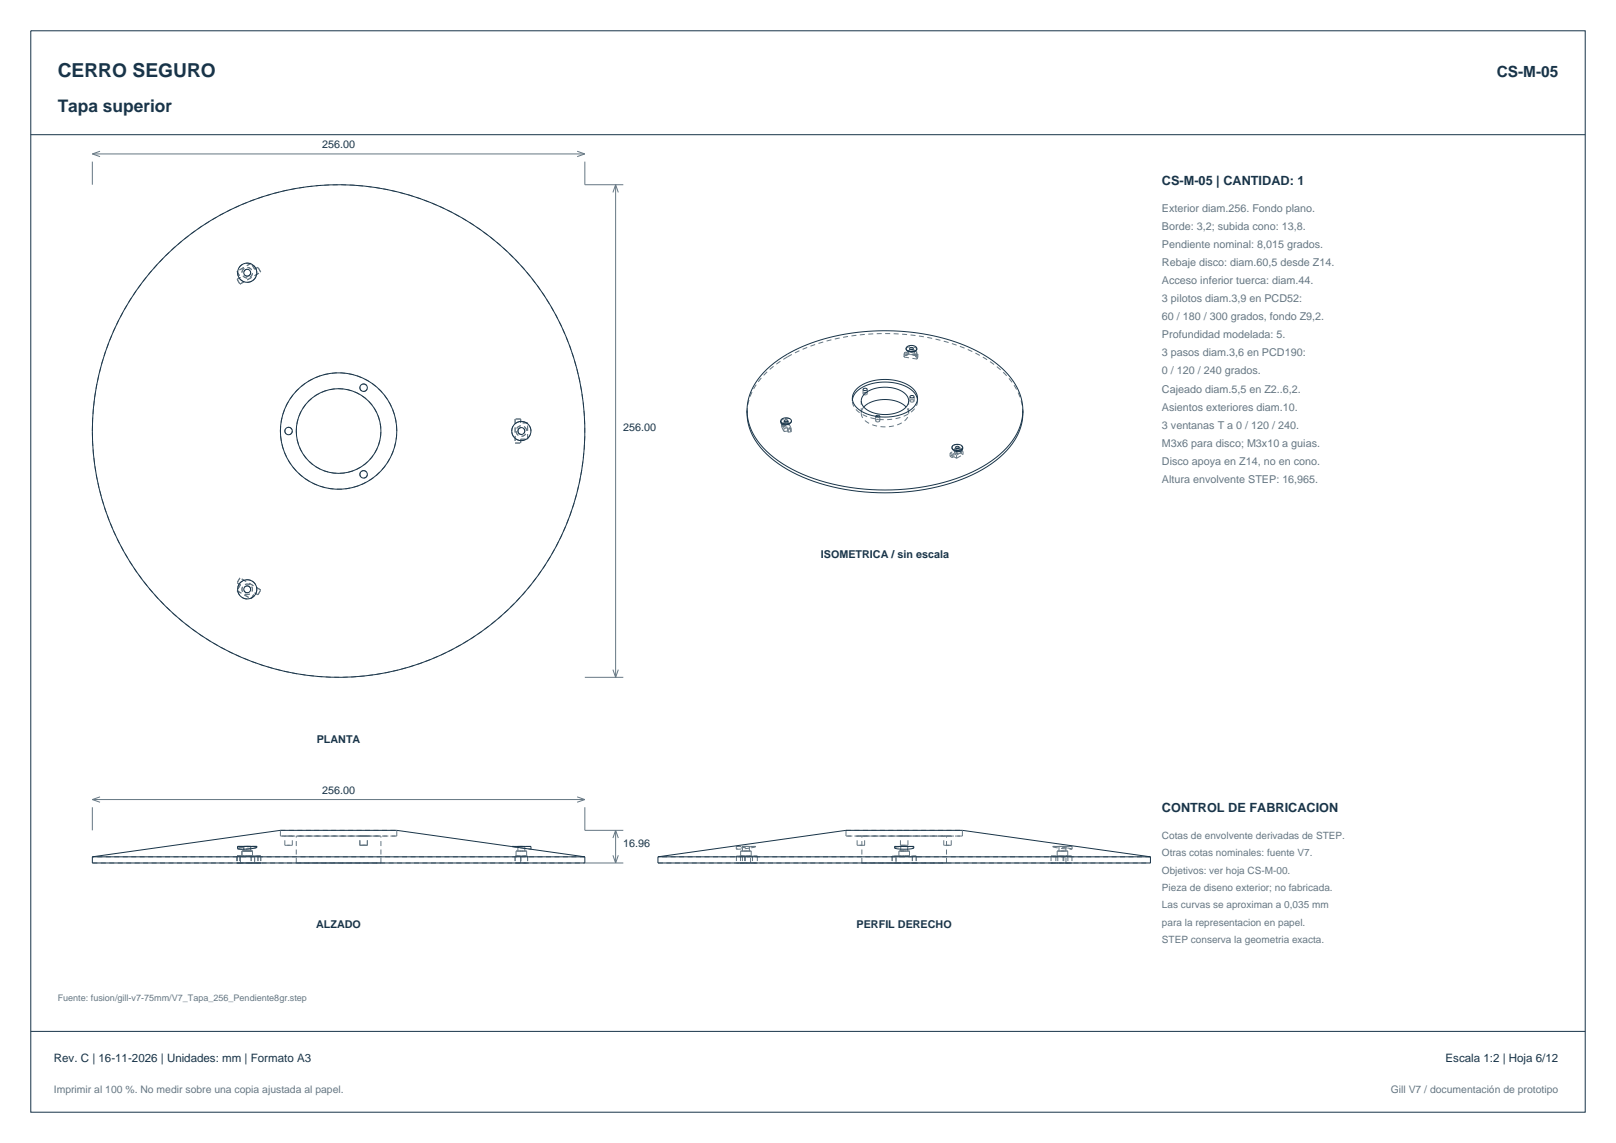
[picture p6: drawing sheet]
<svg xmlns="http://www.w3.org/2000/svg" width="420mm" height="297mm" viewBox="0 0 420 297" stroke-linecap="round" stroke-linejoin="round" font-family="sans-serif">
<g fill="none" stroke="#183449" stroke-width=".26">
<path d="M8 8h404v281h-404zM8 35h404M235.5 90.6a1.62 1.62 0 0 1 2.8 0M235.5 90.6a1.04 1.04 0 0 0 1 .7M235.5 90.6a.88 .88 0 0 0 1 .8M236.4 90.5a.5 .5 0 0 1 .6-.3 .5 .5 0 0 1 .3 .5 .53 .53 0 0 1-.5 .2 .53 .53 0 0 1-.4-.4zM236.7 90.8h.4M238.3 90.6a1.41 1.41 0 0 1-1.8 .7M238.3 90.6a1.07 1.07 0 0 1-1.5 .8h-.3M194.2 106.6a15 15 0 0 1 6-11.5 43.8 43.8 0 0 1 24.1-8.9 54 54 0 0 1 31.4 6 19.2 19.2 0 0 1 9.9 12.2l.2 2.2M194.2 106.6a15 15 0 0 0 6 11.5 43.6 43.6 0 0 0 24.5 9 54.4 54.4 0 0 0 30.6-5.8 20.3 20.3 0 0 0 9.9-10.6l.5-2 .1-2.1M194.2 106.6a14.9 14.9 0 0 0 6 12.3 43.6 43.6 0 0 0 24.5 8.9 54.4 54.4 0 0 0 30.6-5.8 20.3 20.3 0 0 0 9.9-10.6l.5-2.5 .1-2.3"/>
<path d="M202.9 109.4a1.62 1.62 0 0 1 2.8 0M202.9 109.4a1.62 1.62 0 0 0 2.8 0M202.9 109.4a1.29 1.29 0 0 0 .8 1 1.29 1.29 0 0 0 1.4-.2l.5-.5 .1-.3M203.8 109.3a.44 .44 0 0 1 .6-.3 .44 .44 0 0 1 .3 .6h-.6zM204.1 109.6h.4M221.6 103.8a5.9 5.9 0 0 1 4.9-4.1 12.1 12.1 0 0 1 10.9 2.1l.7 1 .3 1M222.5 101.2a12.2 12.2 0 0 1 11.9-1.9 5 5 0 0 1 4.1 4.4 4.8 4.8 0 0 1-3.8 3.9 12.7 12.7 0 0 1-11.7-1.4 3.2 3.2 0 0 1-.5-5zM224.3 101.1a.56 .56 0 0 1 .6-.2 .56 .56 0 0 1 .5 .4 .56 .56 0 0 1-.6 .2 .56 .56 0 0 1-.5-.4zM224.5 105.8a8.7 8.7 0 0 1 11 0M224.6 102.5a8.7 8.7 0 0 1 11 .1 2.54 2.54 0 0 1-1.2 4.1 9.1 9.1 0 0 1-9.8-.9 2.3 2.3 0 0 1 0-3.3zM227.6 108.2a.59 .59 0 0 1 .6-.3 .59 .59 0 0 1 .4 .4M236.5 103a.57 .57 0 0 1 .6-.3 .57 .57 0 0 1 .4 .5 .57 .57 0 0 1-.5 .2 .57 .57 0 0 1-.5-.4z"/>
<path d="M247.4 116.3a1.61 1.61 0 0 1 2.8 0M247.4 116.3a1.62 1.62 0 0 0 2.8 0M247.4 116.3h.1M248.3 116.1l.3-.1a.38 .38 0 0 1 .5 0 .38 .38 0 0 1 .1 .5h-.6zM248.6 116.5h.4M250.2 116.3a1.39 1.39 0 0 1-1 1.1 1.39 1.39 0 0 1-1.4-.4l-.4-.7M61.8 219.9h5v.2a10.6 10.6 0 0 1-5 .4zM133 219.9h5v.8M133 220l5 .7M133 220l-29.9-4.2h-30.2l-48.9 6.8M133 219.9v.1M232.5 219.9h5v.4a9.3 9.3 0 0 1-5 0z"/>
<path d="M24 222.6h128M24 222.6v1.6h128v-1.6M66.5 220.3h-.1M138 220.7l14 1.9M171 222.6l48.9-6.8h30.2l48.9 6.8M171 222.6h128M171 222.6v1.6h128v-1.6M8 268h404"/>
<circle cx="64.3" cy="70.9" r=".9"/>
<circle cx="64.3" cy="70.9" r="2.5"/>
<circle cx="75" cy="112" r=".97"/>
<circle cx="88" cy="112" r="15.1"/>
<circle cx="88" cy="112" r="11"/>
<circle cx="88" cy="112" r="64"/>
<circle cx="94.5" cy="100.7" r=".97"/>
<circle cx="135.5" cy="112" r=".9"/>
<circle cx="135.5" cy="112" r="2.5"/>
<circle cx="94.5" cy="123.3" r=".98"/>
<circle cx="64.2" cy="153.1" r=".9"/>
<circle cx="64.3" cy="153.1" r="2.5"/>
</g>
<g fill="none" stroke="#667782" stroke-width=".26" stroke-dasharray="1.3 .9" stroke-linecap="butt">
<path d="M61.6 70.5l.9 1.6M61.6 72.6l.8 1.2M62.4 73.8l5.4-3.1M62.5 72.1l-.9 .5M64.7 71.6a.9 .9 0 0 0 .1-1.5 .9 .9 0 0 0-1.4 .5 .9 .9 0 0 0 1 1.2l.3-.2M64.9 72.1a1.37 1.37 0 0 0 .2-2.3 1.37 1.37 0 0 0-2.2 .8 1.37 1.37 0 0 0 1.6 1.6l.4-.1M65.3 68.4l-3.7 2.1M65.5 73a2.5 2.5 0 0 1-3.4-.9 2.5 2.5 0 0 1 1-3.4 2.5 2.5 0 0 1 3.4 1M66.2 70l-.9-1.6M66.5 69.7a2.5 2.5 0 0 1-1 3.3M67 69.5l-.8 .5M67.8 70.7l-.8-1.2"/>
<path d="M204.7 92.7a55.4 55.4 0 0 1 35.3-5.2 39.3 39.3 0 0 1 21.2 9.7 14.6 14.6 0 0 1 4.6 10.2M235 92v.8M235 92.8l3.3 .5M235 92l3.3 .5M235.2 91.5v.8M235.2 92.3l-.2 .5M235.2 91.5l-.2 .5M235.5 90.7a1.82 1.82 0 0 1 2.8 .1M235.7 91.6v.8M235.7 92.4l-.5-.1M235.7 91.6l-.5-.1M236 91.8l-.3 .6"/>
<path d="M236 91v.8M236 91l-.3 .6M236.1 91.1l.6 .4M236.1 91.7l.6 .4M236.1 91.7v-.6M236.4 91.1l.4 .3M236.4 91.1v-.5M236.7 91.5a.78 .78 0 0 0 1-.4M236.7 92.1a.78 .78 0 0 0 1-.4M236.7 90.8l-.3 .3M236.8 91.4l.4-.1 .2-.2M237.4 91.1l-.3-.3"/>
<path d="M237.4 91.1v-.5M237.7 91.1a.89 .89 0 0 0-1.6 0M237.7 91.7a.89 .89 0 0 0-1.6 0M237.7 91.7v-.6M238 92.8l.3-.6M238 92.8v-.9M238 91.9l.3-.5M238.3 91.4v.8M238.3 92.2l-2.3-.4M238.3 91.4l-2.3-.4M238.3 92.5v.8M238.3 92.5l.2-.5"/>
<path d="M238.3 93.3l.2-.5M238.5 92l-.5-.1M238.5 92v.8M238.5 92.8h-.5M24 112a64 64 0 0 1 94.3-56.4 64 64 0 0 1 5.1 109.7 64 64 0 0 1-99.1-47.4l-.3-5.9M72.9 112a15.1 15.1 0 0 1 22.2-13.3 15.1 15.1 0 0 1 1.3 25.9 15.1 15.1 0 0 1-23.5-11.2v-1.4M76 112a.98 .98 0 0 1-1.4 .9 .98 .98 0 0 1-.3-1.6 .98 .98 0 0 1 1.6 .3l.1 .4M77 112a11 11 0 0 0 16.1 9.7 11 11 0 0 0 1.1-18.8 11 11 0 0 0-17.1 7.9l-.1 1.2M94 101.6a.98 .98 0 0 1-.1-1.6 .98 .98 0 0 1 1.5 .5 .98 .98 0 0 1-1 1.2l-.4-.1M133 112a2.5 2.5 0 0 1 2.5-2.5 2.5 2.5 0 0 1 2.5 2.6 2.5 2.5 0 0 1-2.6 2.4M133.9 108.9v6.2M133.9 115.1h1.4"/>
<path d="M134.1 112a1.38 1.38 0 0 0 2 1.3 1.38 1.38 0 0 0 .3-2.3 1.38 1.38 0 0 0-2.2 .6l-.1 .4M134.6 112a.9 .9 0 0 0 1.2 .8 .9 .9 0 0 0 .3-1.4 .9 .9 0 0 0-1.4 .3l-.1 .3M135.3 109.9v-1M135.3 108.9h-1.4M135.3 114.1h1.8M135.3 115.1v-1M135.4 114.5a2.5 2.5 0 0 1-2.4-2.5M137.1 109.9h-1.8M137.1 114.1v-4.2M194.2 107.4a15 15 0 0 1 6-11.5l4.5-3.2M202.9 109.7a1.26 1.26 0 0 1 1.1-.9M203.1 110v.8"/>
<path d="M203.1 110.8l.6 1.3M203.1 110l.6 1.3M203.5 109.9a.89 .89 0 0 0 1.6 0M203.5 110.5a.89 .89 0 0 0 1.6 0M203.5 110.5v-.6M203.7 112.1l1-.1M203.7 111.3v.8M203.7 111.3l1-.1M203.8 109.9a.58 .58 0 0 0 1 0M203.8 109.9v-.5M203.9 109.5l.2 .3M203.9 109.5v.8"/>
<path d="M203.9 110.3l.2 .4M204 108.8a1.46 1.46 0 0 1 1.7 .4M204.1 110.7l-1 .1M204.1 110.7v-.9M204.1 109.8l-1 .2M204.1 109.6l-.3 .3M204.7 111.2v.8M204.7 112l.2 .3M204.7 111.2l.2 .3M204.7 109.4v.8M204.7 109.4l-.8 .1M204.7 110.2l-.8 .1"/>
<path d="M204.8 109.8l-.3-.2M204.8 109.9v-.1M204.8 109.9v-.5M204.9 111.5v.8M204.9 112.3l.7-.1M204.9 111.5l.7-.1M205.1 109.8a.93 .93 0 0 0-1.6 .1M205.1 110.4a.93 .93 0 0 0-1.6 .1M205.1 109.9v-.1M205.1 110.5v-.1M205.1 110.5v-.6M205.6 111.4v.8"/>
<path d="M205.6 112.2l-.9-2M205.6 111.4l-.9-2M205.7 109.2v.2M221.5 104.2l.1-.4M221.5 104.2v-.7M223.8 107.4a4.2 4.2 0 0 0 3.8 3.3 8.3 8.3 0 0 0 8.1-2l.5-1.3M223.8 107.4v-3.2M224.3 102.3a.63 .63 0 0 1 1.1 0M224.3 102.3v-1.1M224.5 105.8l-.5 .7-.2 .9M225.2 102.5a.65 .65 0 0 1-.9-.2M225.4 102.3l-.2 .2"/>
<path d="M225.4 102.3v-1.1M227.6 109.3l.2-.2 .5-.1M227.6 109.3v-1.1M228.3 109l.4 .3M228.6 108.3a.66 .66 0 0 1-1-.1M228.7 109.3a.63 .63 0 0 1-1.1 0M228.7 109.3v-1.1M236.2 107.4l-.2-.9-.5-.7M236.2 107.4v-3.2M236.5 104.2a.63 .63 0 0 1 1.1 0M236.5 104.2v-1.1M236.5 104.3v-.1"/>
<path d="M237.6 104.2a.66 .66 0 0 1-1.1 .1M237.6 104.2v-1.1M238.4 103.8l.1 .4M238.5 104.2a4.3 4.3 0 0 1-3.1 3.7 12.8 12.8 0 0 1-12.4-1 3.5 3.5 0 0 1-1.5-2.7M238.5 104.2v-.7M246.9 117.7v.9M246.9 117.7l.6 .4M246.9 118.6l.6 .3M247.4 116.3l.4-.6M247.5 118.1l.4-.3M247.5 118.1v.8M247.5 118.9l.4-.2"/>
<path d="M247.8 115.7a1.67 1.67 0 0 1 2.4 .8M247.9 118.7l.7 .4M247.9 118.7v-.9M247.9 117.8l.7 .5M248 116.8a.89 .89 0 0 0 1.6 0M248 117.4a.89 .89 0 0 0 1.6 0M248 117.4v-.6M248.3 116.5l-.3 .3M248.3 117.1l-.3 .3M248.3 116.8a.58 .58 0 0 0 1 0M248.3 116.8v-.5M248.5 116.6l-.2 .2"/>
<path d="M248.6 118.3v.8M248.6 119.1l1.7-1M248.6 118.3l1.7-1M248.6 116.5l-.1 .1M249.3 116.8l-.3-.3M249.3 116.8v-.5M249.4 116.3v.8M249.4 117.1l-2.5 1.5M249.4 116.3l-2.5 1.4M249.6 116.8a.92 .92 0 0 0-1.3-.3M249.6 117.4a.92 .92 0 0 0-1.3-.3M249.6 117.4v-.6"/>
<path d="M249.6 116.9v.8M249.6 117.7l.4-.2M249.6 116.9l.4-.3M250 116.6v.9M250 117.5l-.6-.4M250 116.6l-.6-.3M250.3 118.1l-.7-.4M250.3 117.3v.8M250.3 117.3l-.7-.4M94 122.4a.98 .98 0 0 1 1.5 .7 .98 .98 0 0 1-1.3 1.1 .98 .98 0 0 1-.5-1.6l.3-.2M61.6 153.5l3.7 2.1M61.6 151.4l.9 .5"/>
<path d="M62.2 151.8a2.5 2.5 0 0 1 3.3-.8M62.4 150.2l-.8 1.2M62.5 151.9l-.9 1.6M64.7 152.4a.9 .9 0 0 0-1.3 .6 .9 .9 0 0 0 1.1 1 .9 .9 0 0 0 .5-1.4l-.3-.2M64.9 151.9a1.38 1.38 0 0 0-2 1.1 1.38 1.38 0 0 0 1.8 1.4 1.38 1.38 0 0 0 .6-2.2l-.4-.3M65.3 155.6l.9-1.6M65.5 151a2.5 2.5 0 0 1 .9 3.4 2.5 2.5 0 0 1-3.5 .9 2.5 2.5 0 0 1-.7-3.5M66.2 154l.8 .5M67 154.5l.8-1.2M67.8 153.3l-5.4-3.1M61.8 219.9h3.7M63.3 219.9h1.4"/>
<path d="M63.3 219.9h1.9M64.7 219.9h.5M64.7 219.9h-1.4M65.2 219.9h-1.9M65.2 219.9h-.5M65.5 219.9h-3.7M65.5 220l1.2 .1M65.5 219.9h1.3M65.5 220h-1.3a3.9 3.9 0 0 0-2.4 .5M66.8 219.9h-1.3M66.8 219.9h-5M72.9 217.2v-1.4"/>
<path d="M72.9 215.8h30.2M72.9 217.2h30.2M74 217.2h2M74 219.6h2M74 219.6v-2.4M76 219.6v-2.4M76 217.2h-2M76 219.6h-2M77 217.2h22M93.5 217.2h.5M93.5 219.6h.5M93.5 217.2h2"/>
<path d="M93.5 219.6h2M93.5 219.6v-2.4M94 217.2h1.5M94 219.6h1.5M94 217.2h-.5M94 219.6h-.5M95.5 217.2h-2M95.5 219.6h-2M95.5 217.2h-1.5M95.5 219.6h-1.5M95.5 219.6v-2.4M99 217.2h-22"/>
<path d="M103.1 217.2h-30.2M103.1 217.2v-1.4M133 220l5 .7M134.6 219.9h1.8M136.4 219.9h-1.8M138 219.9h-5M191.4 219.9h4.6M193 219.9h1.8M194.6 219.9h-1.6M194.8 219.9h-.2M196 219.9h.4M196 220l-4.6 .6"/>
<path d="M196.4 219.9h-5M219.9 215.8h15.1M219.9 217.2h15.1M219.9 217.2v-1.4M222.8 217.2h1.8M222.8 219.6h1.8M222.8 219.6v-2.4M224 217.2h22M224.6 217.2h.1M224.6 219.6h.1M224.7 217.2h-1.9M224.7 219.6h-1.9"/>
<path d="M224.7 219.6v-2.4M234 217.2h2M234 219.6h2M234 219.6v-2.4M234.1 219.9h.9M235 217.2h-1M235 219.6h-1M235 219.9h.9M235 219.9h-2.5M235 220l1.8 .1 .7 .2M235 215.8h15.1M235 217.2h15.1"/>
<path d="M235 217.2h-11M235.9 219.9h-1.8M236 217.2h-1M236 219.6h-1M236 219.6v-2.4M237.5 219.9h-2.5M245.3 217.2h.1M245.3 219.6h.1M245.3 219.6v-2.4M245.4 217.2h1.8M245.4 219.6h1.8M246 217.2h-11"/>
<path d="M247.2 217.2h-1.9M247.2 219.6h-1.9M247.2 219.6v-2.4M250.1 217.2h-30.2M250.1 217.2v-1.4M273.6 219.9h.4M274 219.9h4.6M274 220h-.4M275.2 219.9h1.8M275.4 219.9h-.2M277 219.9h-1.6M278.6 219.9h-5"/>
<path d="M24 224.2h128M61.6 222.4v1.8M61.6 224.2h3.7M61.6 222.4h3.7M61.6 224.2h.9M61.6 222.4h.9M61.6 224.2h.8M61.6 222.4h.8M61.8 220.5v-.6M61.8 220.5l.4-.2M61.8 220.5l1.8 .2 2.8-.4M62.2 220.3l3.3-.3"/>
<path d="M62.4 222.4v1.8M62.4 222.4h-.8M62.4 224.2h-.8M62.4 224.2h5.4M62.4 222.4h5.4M62.5 224.2h-.9M62.5 224.2v-1.8M62.5 222.4h-.9M62.5 222.4v1.8M62.9 221.1h2.7M62.9 222.4h2.7M62.9 221.1h2"/>
<path d="M62.9 222.4h2M62.9 222.4v-1.3M63.3 221.1h1.9M63.3 221.1h1.4M63.3 221.1v-1.2M64.7 221.1h-1.4M64.7 221.1h.5M64.9 221.1h-2M64.9 222.4h-2M64.9 221.1h.7M64.9 222.4h.7M65.2 221.1h-.5"/>
<path d="M65.2 221.1h-1.9M65.2 221.1v-1.2M65.3 224.2h.9M65.3 222.4v1.8M65.3 222.4h.9M65.3 224.2h-3.7M65.3 222.4h-3.7M65.6 221.1h-.7M65.6 222.4h-.7M65.6 221.1h-2.7M65.6 222.4h-2.7M65.6 222.4v-1.3"/>
<path d="M66.2 222.4v1.8M66.2 224.2h.8M66.2 222.4h.8M66.2 224.2h-.9M66.2 224.2v-1.8M66.2 222.4h-.9M66.5 220.3l.2-.2M66.7 220.1l-1.2-.1M66.8 220.1v-.2M67 222.4v1.8M67 224.2h.8M67 222.4h.8"/>
<path d="M67 222.4h-.8M67 224.2h-.8M67.8 222.4v1.8M67.8 224.2h-5.4M67.8 222.4h-5.4M67.8 222.4h-.8M67.8 224.2h-.8M77 224.2v-7M77 224.2h22M99 224.2h-22M99 224.2v-7M133.9 222.4v1.8"/>
<path d="M133.9 222.4h1.4M133.9 224.2h1.4M134.1 222.4v-1.3M134.1 221.1h2.8M134.1 222.4h2.8M134.6 221.1v-1.2M134.6 221.1h1.8M135.3 222.4v1.8M135.3 224.2h-1.4M135.3 222.4h-1.4M135.3 224.2h1.8M135.3 224.2v-1.8"/>
<path d="M135.3 222.4h1.8M136.4 221.1h-1.8M136.4 221.1v-1.2M136.9 221.1h-2.8M136.9 222.4h-2.8M136.9 222.4v-1.3M137.1 224.2h-1.8M137.1 222.4v1.8M137.1 222.4h-1.8M152 222.6h-128M171 224.2h64M191.4 220.6v-.7"/>
<path d="M191.4 220.6l3.8-.3M191.4 224.2h1.6M191.4 222.4v1.8M191.4 222.4h1.6M192.5 222.4v1.8M192.5 224.2h1.2M192.5 222.4h1.2M192.5 221.1h2.6M192.5 222.4h2.6M192.5 222.4v-1.3M193 222.4v1.8M193 224.2h-.5"/>
<path d="M193 222.4h-.5M193 221.1h1.6M193 221.1v-1.2M193.5 222.4v1.8M193.5 224.2h-2.1M193.5 222.4h-2.1M193.7 222.4v1.8M193.7 224.2h3.1M193.7 222.4h3.1M194.6 221.1h.2M194.8 221.1h-1.8M194.8 221.1v-1.2"/>
<path d="M195.1 221.1h.1M195.1 222.4h.1M195.1 224.2h-1.6M195.1 224.2v-1.8M195.1 222.4h-1.6M195.2 220.3l1.2-.3M195.2 221.1h-2.7M195.2 222.4h-2.7M195.2 222.4v-1.3M195.6 222.4h-.5M195.6 222.4v1.8M195.6 224.2h-.5"/>
<path d="M196.4 220h-.4M196.4 220v-.1M196.8 222.4v1.8M196.8 222.4h-1.2M196.8 224.2h-1.2M224 224.2h22M224 224.2v-7M231.9 222.4v1.8M231.9 222.4h1M231.9 224.2h1M232.5 220.3l.8-.2 1.7-.1M232.9 224.2v-1.8"/>
<path d="M232.9 222.4v1.8M232.9 224.2h4.2M232.9 222.4h4.2M233.6 221.1h2.8M233.6 222.4h2.8M233.6 222.4v-1.3M234.1 221.1h1.8M234.1 221.1v-1.2M235 221.1h-.9M235 221.1h-1.4M235 222.4h-1.4M235 224.2h-11"/>
<path d="M235 222.6h-64M235 224.2h64M235.9 221.1h-.9M235.9 221.1v-1.2M236.4 221.1h-1.4M236.4 222.4h-1.4M236.4 222.4v-1.3M237.1 222.4v1.8M237.1 224.2h1M237.1 222.4h1M238.1 222.4v1.8M238.1 224.2h-6.2"/>
<path d="M238.1 222.4h-6.2M246 224.2h-11M246 224.2v-7M273.2 222.4v1.8M273.2 224.2h3.1M273.2 222.4h3.1M273.6 220v-.1M273.6 220l2.5 .5 2.5 .1M274.4 222.4v1.8M274.4 224.2h-1.2M274.4 222.4h-1.2M274.8 221.1h.1"/>
<path d="M274.8 222.4h.1M274.8 222.4v-1.3M274.9 222.4v1.8M274.9 224.2h-.5M274.9 222.4h-.5M274.9 221.1h2.6M274.9 222.4h2.6M275.2 221.1h.2M275.2 221.1v-1.2M275.4 221.1h1.6M276.3 222.4v1.8M276.3 222.4h1.2"/>
<path d="M276.3 224.2h1.2M276.5 224.2h-1.6M276.5 222.4v1.8M276.5 222.4h-1.6M277 221.1h-1.8M277 221.1v-1.2M277 224.2h1.6M277 224.2v-1.8M277 222.4h1.6M277.3 220.3l-3.3-.3M277.5 221.1h-2.7M277.5 222.4h-2.7"/>
<path d="M277.5 222.4v-1.3M277.5 222.4h-.5M277.5 222.4v1.8M277.5 224.2h-.5M278.6 222.4v1.8M278.6 224.2h-2.1M278.6 222.4h-2.1M278.6 220.6l-1.3-.3M278.6 220.6v-.7M299 222.6h-64"/>
</g>
<g fill="none" stroke="#667782" stroke-width=".26">
<path d="M26 39.3l-2 .7M150 39.3l2 .7M24 42v6M24 40h128M24 40l2 .7M152 42v6h10M152 40l-2 .7M160 48v128M160 48l-.7 2M160 48l.7 2M152 176h10M159.3 174l.7 2"/>
<path d="M160.7 174l-.7 2M24 209.8v6M24 207.8h128M24 207.8l2 .7M26 207.1l-2 .7M150 207.1l2 .7M152 209.8v6h10M152 207.8l-2 .7M160 215.8v8.4M160 215.8l-.7 2M160 215.8l.7 2M152 224.2h10"/>
<path d="M159.3 222.2l.7 2M160.7 222.2l-.7 2"/>
</g>
<text font-size="5" fill="#183449" x="15" y="20">CERRO SEGURO</text>
<text font-size="4.5" fill="#183449" x="15" y="29">Tapa superior</text>
<text font-size="4" fill="#183449" x="389" y="20">CS-M-05</text>
<g font-size="3.3" fill="#183449">
<text x="302" y="48">CS-M-05 | CANTIDAD: 1</text>
<text x="302" y="211">CONTROL DE FABRICACION</text>
</g>
<g font-size="3" fill="#183449">
<text x="14" y="276">Rev. C | 16-11-2026 | Unidades: mm | Formato A3</text>
<text x="375.7" y="276">Escala 1:2 | Hoja 6/12</text>
</g>
<g font-size="2.8" fill="#183449">
<text x="83.7" y="38.5">256.00</text>
<text x="162" y="112">256.00</text>
<text x="213.3" y="145.1">ISOMETRICA / sin escala</text>
<text x="82.3" y="193">PLANTA</text>
<text x="83.7" y="206.3">256.00</text>
<text x="162" y="220">16.96</text>
<text x="82.2" y="241.2">ALZADO</text>
<text x="222.6" y="241.2">PERFIL DERECHO</text>
</g>
<g font-size="2.8" fill="#667782">
<text x="302" y="55">Exterior diam.256. Fondo plano.</text>
<text x="302" y="59.7">Borde: 3,2; subida cono: 13,8.</text>
<text x="302" y="64.4">Pendiente nominal: 8,015 grados.</text>
<text x="302" y="69.1">Rebaje disco: diam.60,5 desde Z14.</text>
<text x="302" y="73.8">Acceso inferior tuerca: diam.44.</text>
<text x="302" y="78.5">3 pilotos diam.3,9 en PCD52:</text>
<text x="302" y="83.2">60 / 180 / 300 grados, fondo Z9,2.</text>
<text x="302" y="87.9">Profundidad modelada: 5.</text>
<text x="302" y="92.6">3 pasos diam.3,6 en PCD190:</text>
<text x="302" y="97.3">0 / 120 / 240 grados.</text>
<text x="302" y="102">Cajeado diam.5,5 en Z2..6,2.</text>
<text x="302" y="106.7">Asientos exteriores diam.10.</text>
<text x="302" y="111.4">3 ventanas T a 0 / 120 / 240.</text>
<text x="302" y="116.1">M3x6 para disco; M3x10 a guias.</text>
<text x="302" y="120.8">Disco apoya en Z14, no en cono.</text>
<text x="302" y="125.5">Altura envolvente STEP: 16,965.</text>
</g>
<g font-size="2.7" fill="#667782">
<text x="14" y="284">Imprimir al 100 %. No medir sobre una copia ajustada al papel.</text>
<text x="361.5" y="284">Gill V7 / documentación de prototipo</text>
</g>
<g font-size="2.6" fill="#667782">
<text x="302" y="218">Cotas de envolvente derivadas de STEP.</text>
<text x="302" y="222.5">Otras cotas nominales: fuente V7.</text>
<text x="302" y="227">Objetivos: ver hoja CS-M-00.</text>
<text x="302" y="231.5">Pieza de diseno exterior; no fabricada.</text>
<text x="302" y="236">Las curvas se aproximan a 0,035 mm</text>
<text x="302" y="240.5">para la representacion en papel.</text>
<text x="302" y="245">STEP conserva la geometria exacta.</text>
</g>
<text font-size="2.3" fill="#667782" x="15" y="260">Fuente: fusion/gill-v7-75mm/V7_Tapa_256_Pendiente8gr.step</text>
</svg>
